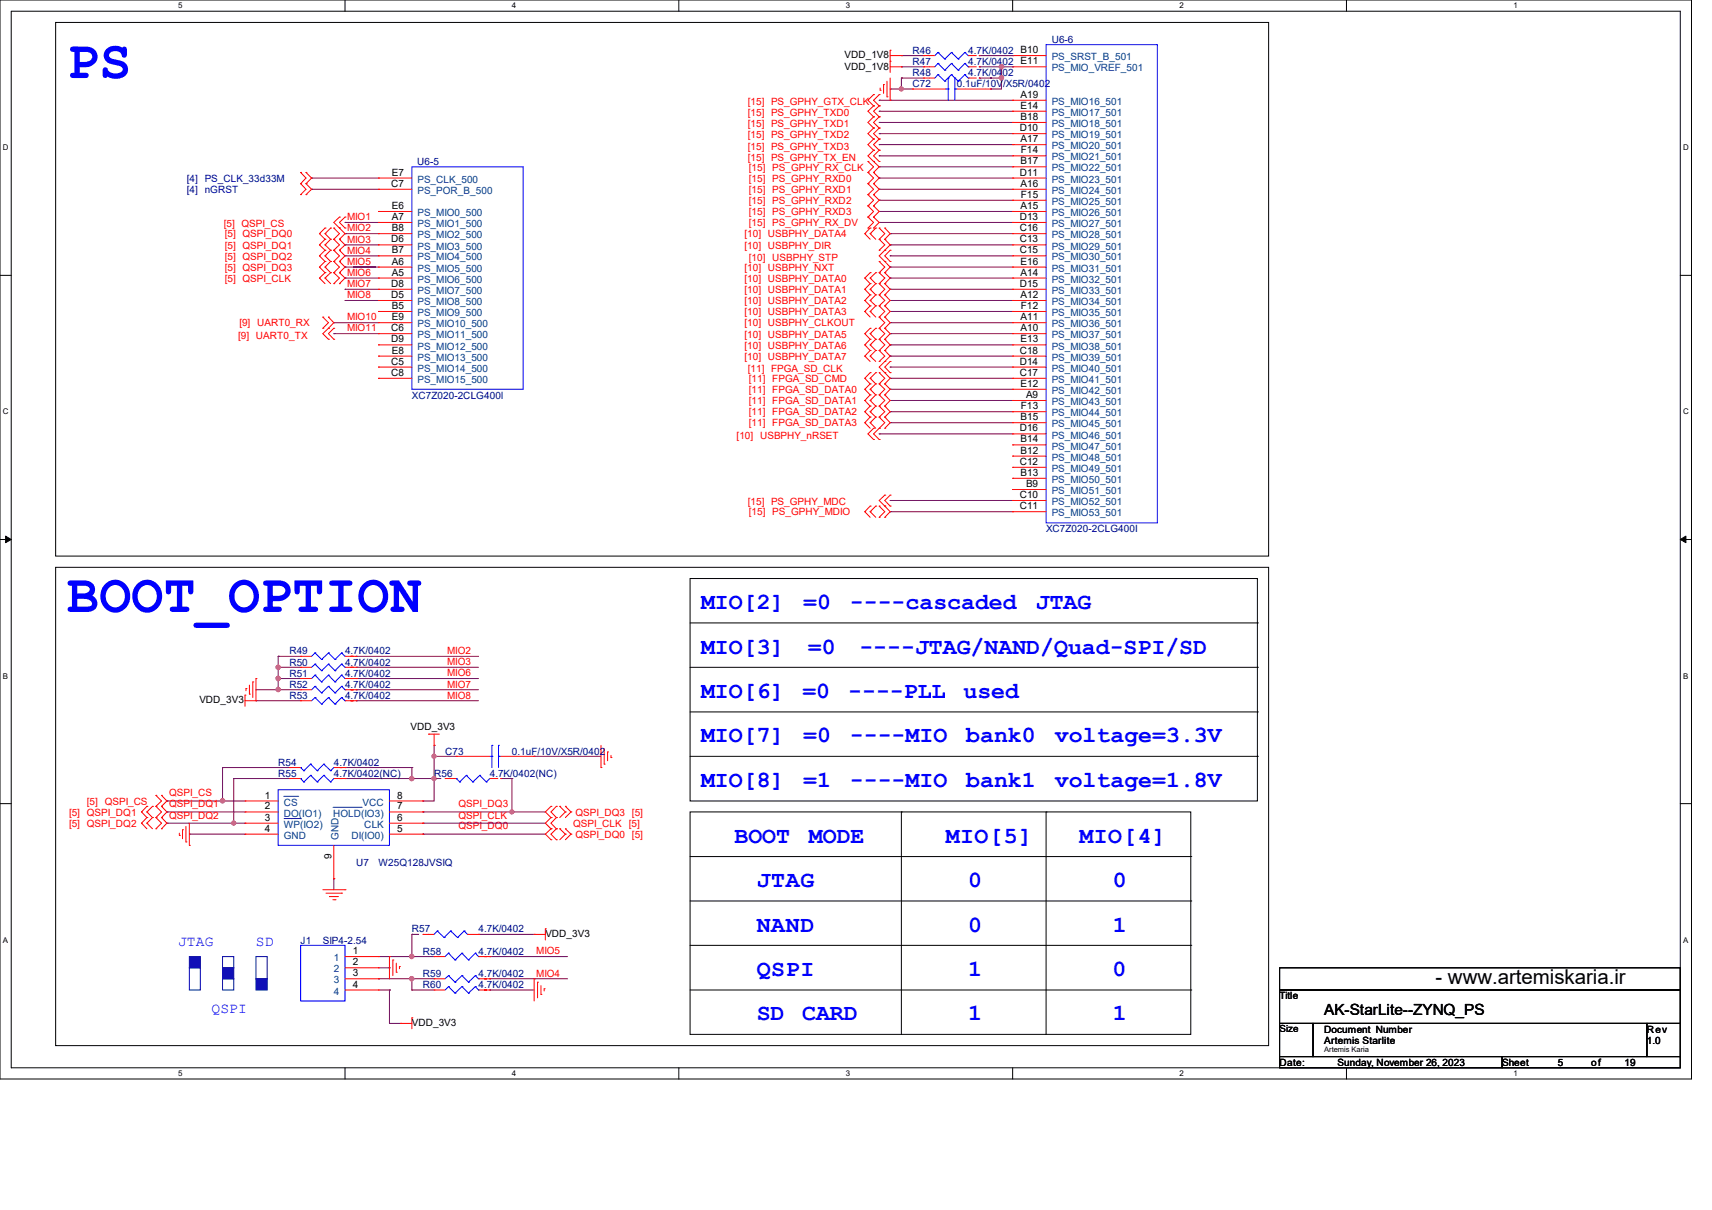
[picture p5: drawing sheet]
<svg xmlns="http://www.w3.org/2000/svg" width="297mm" height="210mm" viewBox="0 0 297 210" stroke-linecap="round" stroke-linejoin="round" font-family="sans-serif">
<path d="M0 0h293.5v187.3h-293.5zM1.9 1.9h289.6v183.4h-289.6z" fill="none" stroke="#000" stroke-width=".17"/>
<g fill="#fff">
<path d="M30.9 .2h.8v1.5h-.8z"/>
<path d="M30.9 185.5h.8v1.6h-.8z"/>
</g>
<path d="M59.9 0v1.9M59.9 185.3v2" fill="none" stroke="#000" stroke-width=".17"/>
<g fill="#fff">
<path d="M88.8 .2h.8v1.5h-.8z"/>
<path d="M88.8 185.5h.8v1.6h-.8z"/>
</g>
<path d="M117.8 0v1.9M117.8 185.3v2" fill="none" stroke="#000" stroke-width=".17"/>
<g fill="#fff">
<path d="M146.7 .2h.8v1.5h-.8z"/>
<path d="M146.7 185.5h.8v1.6h-.8z"/>
</g>
<path d="M175.7 0v1.9M175.7 185.3v2" fill="none" stroke="#000" stroke-width=".17"/>
<g fill="#fff">
<path d="M204.6 .2h.8v1.5h-.8z"/>
<path d="M204.6 185.5h.8v1.6h-.8z"/>
</g>
<path d="M233.6 0v1.9M233.6 185.3v2" fill="none" stroke="#000" stroke-width=".17"/>
<g fill="#fff">
<path d="M262.6 .2h.7v1.5h-.7z"/>
<path d="M262.6 185.5h.7v1.6h-.7z"/>
<path d="M.5 24.8h1v1.6h-1z"/>
<path d="M292 24.8h1v1.6h-1z"/>
<path d="M.5 70.7h1v1.5h-1z"/>
<path d="M292 70.7h1v1.5h-1z"/>
</g>
<path d="M0 47.8h1.9M291.5 47.8h2" fill="none" stroke="#000" stroke-width=".17"/>
<g fill="#fff">
<path d="M.5 116.5h.9v1.6h-.9z"/>
<path d="M292 116.5h.9v1.6h-.9z"/>
</g>
<path d="M0 93.6h1.9M291.5 93.6h2" fill="none" stroke="#000" stroke-width=".17"/>
<path d="M1 93l.9 .6-.9 .6zM291.5 93.6l1-.6v1.2z" fill="#000" stroke="#000" stroke-width=".17"/>
<g fill="#fff">
<path d="M.5 162.4h.9v1.5h-.9z"/>
<path d="M292 162.4h.9v1.5h-.9z"/>
</g>
<g fill="none" stroke="#000" stroke-width=".17">
<path d="M9.7 3.9h210.4v92.6h-210.4zM9.7 98.5h210.4v83h-210.4zM119.7 100.4h98.4v38.6h-98.4zM119.7 108.1h98.4M119.7 115.8h98.4M218.1 108.1h.1M218.1 115.8h.1M0 139.5h1.9M119.7 123.6h98.4M119.7 131.3h98.4M218.1 123.6h.1M218.1 131.3h.1"/>
<path d="M291.5 139.5h2M119.7 140.9h86.9v38.6h-86.9zM119.7 156.4h86.9M119.7 148.7h86.9M156.4 140.9h.1M156.4 140.9v38.6M181.5 140.9h.1M181.5 140.9v38.6M206.6 156.4h.1M206.6 148.7h.1M119.7 171.8h86.9M119.7 164.1h86.9"/>
<path d="M206.6 171.8h.1M206.6 164.1h.1M222 168h69.5v3.8h-69.5zM222 171.8h69.5v5.8h-69.5zM222 177.6h5.8v5.8h-5.8zM227.8 177.6h57.9v5.8h-57.9zM285.7 177.6h5.8v5.8h-5.8zM222 183.4h38.6v1.9h-38.6zM260.6 183.4h30.9v1.9h-30.9z"/>
</g>
<g fill="#0000a0" stroke="#0000a0" stroke-width=".17">
<path d="M32.9 166h1.9v2h-1.9z" fill-rule="evenodd"/>
<path d="M44.4 169.9h2v1.9h-2z" fill-rule="evenodd"/>
<path d="M38.6 168h2v1.9h-2z" fill-rule="evenodd"/>
</g>
<path d="M32.9 168h1.9v3.8h-1.9zM38.6 166h2v2h-2zM38.6 169.9h2v1.9h-2zM44.4 166h2v3.9h-2z" fill="none" stroke="#0000a0" stroke-width=".17"/>
<g fill="none" stroke="#800040" stroke-width=".17">
<path d="M152.5 19.3h.1M152.5 17.4h.1M152.5 19.3h23.2M152.5 17.4h23.2M154.4 15.5h.1M154.4 15.5h3.9M156.4 9.7h.1M156.4 11.6h.1M156.4 15.5h.1M156.4 13.5h.1M156.4 9.7h3.8M156.4 11.6h3.8"/>
<path d="M156.4 13.5h3.8M156.4 13.5v2M169.9 9.7h.1M169.9 11.6h.1M169.9 13.5h.1M169.9 13.5h3.8M169.9 9.7h6M169.9 11.6h6M171.8 15.5h.1M173.7 11.6h.1M173.7 13.5h.1M173.7 11.6v3.9h-1.9"/>
<path d="M54.1 30.9h.1M54.1 32.9h.1M54.1 30.9h11.6M54.1 32.9h11.6M59.9 38.6h.1M59.9 38.6h5.8M152.5 25.1h.1M152.5 23.2h.1M152.5 21.3h.1M152.5 29h.1M152.5 36.7h.1M152.5 30.9h.1"/>
<path d="M152.5 34.8h.1M152.5 27.1h.1M152.5 38.6h.1M152.5 32.9h.1M152.5 25.1h23.2M152.5 23.2h23.2M152.5 21.3h23.2M152.5 29h23.2M152.5 36.7h23.2M152.5 30.9h23.2M152.5 34.8h23.2M152.5 27.1h23.2"/>
<path d="M152.5 38.6h23.2M152.5 32.9h23.2M57.9 56h.1M57.9 57.9h.1M57.9 57.9h7.8M57.9 56h7.8M59.9 46.4h.1M59.9 48.3h.1M59.9 46.4h5.8M59.9 44.4h.1M59.9 40.6h.1M59.9 50.2h.1"/>
<path d="M59.9 42.5h.1M59.9 52.2h.1M59.9 52.2h5.8M59.9 50.2h5.8M59.9 48.3h5.8M59.9 44.4h5.8M59.9 40.6h5.8M59.9 42.5h5.8M154.4 54.1h.1M154.4 52.2h.1M154.4 50.2h.1M154.4 57.9h.1"/>
<path d="M154.4 59.9h.1M154.4 46.4h.1M154.4 48.3h.1M154.4 56h.1M154.4 44.4h.1M154.4 40.6h.1M154.4 42.5h.1M154.4 54.1h21.3M154.4 52.2h21.3M154.4 50.2h21.3M154.4 57.9h21.3M154.4 59.9h21.3"/>
<path d="M154.4 46.4h21.3M154.4 48.3h21.3M154.4 56h21.3M154.4 44.4h21.3M154.4 40.6h21.3M154.4 42.5h21.3M152.5 75.3h.1M152.5 75.3h23.2M154.4 61.8h.1M154.4 63.7h.1M154.4 65.7h.1M154.4 69.5h.1"/>
<path d="M154.4 67.6h.1M154.4 71.5h.1M154.4 73.4h.1M154.4 61.8h21.3M154.4 63.7h21.3M154.4 65.7h21.3M154.4 69.5h21.3M154.4 67.6h21.3M154.4 71.5h21.3M154.4 73.4h21.3M154.4 88.8h.1M154.4 86.9h.1"/>
<path d="M154.4 88.8h21.3M154.4 86.9h21.3M44.4 119.7h.1M44.4 119.7h7.8M48.3 119.7h.1M48.3 113.9h.1M48.3 115.8h.1M48.3 117.8h.1M48.3 117.8h3.9M48.3 115.8h3.9M48.3 113.9h3.9M48.3 113.9v5.8"/>
<path d="M61.8 117.8h.1M61.8 115.8h.1M61.8 119.7h.1M61.8 113.9h.1M61.8 117.8h21.2M61.8 115.8h21.2M61.8 119.7h21.2M61.8 113.9h21.2M29 139h.1M29 139h13.5M38.6 133.2h.1M38.6 139h.1"/>
<path d="M38.6 133.2h11.6M38.6 133.2v5.8M40.6 135.1h.1M40.6 135.1h9.6M40.6 135.1v7.8M44.4 121.6h.1M44.4 121.6h7.8M59.9 135.1h.1M59.9 133.2h.1M59.9 133.2h11.6M59.9 135.1h16.7M61.8 121.6h.1"/>
<path d="M61.8 121.6h21.2M71.5 133.2h.1M71.5 135.1h.1M71.5 133.2v1.9M73.4 139h.1M75.3 129.4h.1M75.3 131.3h.1M75.3 135.1h.1M75.3 129.4v9.6h-1.9M75.3 131.3h3.9M86.9 135.1h.1M86.9 135.1h1.9"/>
<path d="M88.8 135.1h.1M88.8 135.1v5.8M92.7 131.3h.1M92.7 131.3h11.6M29 140.9h.1M29 142.9h.1M29 140.9h13.5M29 142.9h13.5M32.9 144.8h.1M32.9 144.8h9.6M40.6 142.9h.1M57.9 152.5h.1"/>
<path d="M57.9 152.5v1.9M73.4 140.9h.1M73.4 144.8h.1M73.4 142.9h.1M73.4 140.9h21.2M73.4 144.8h21.2M73.4 142.9h21.2M88.8 140.9h.1M65.7 166h.1M65.7 169.9h.1M65.7 171.8h1.9M65.7 168h1.9"/>
<path d="M65.7 169.9h9.6M65.7 166h9.6M67.6 171.8h.1M67.6 168h.1M67.6 171.8v5.8h1.9M69.5 177.6h.1M71.5 166h.1M71.5 162.2h.1M71.5 171.8h.1M71.5 169.9h.1M71.5 162.2v3.8M71.5 169.9v1.9"/>
<path d="M71.5 171.8h3.8M71.5 162.2h1.2M83 162.2h.1M83 162.2h9.7M85 169.9h.1M85 166h.1M85 171.8h.1M85 171.8h7.7M85 169.9h13.5M85 166h13.5"/>
</g>
<g fill="#f0f" stroke="#f0f" stroke-width=".17">
<circle cx="173.7" cy="11.6" r=".38"/>
<circle cx="173.7" cy="13.5" r=".38"/>
<circle cx="156.4" cy="15.4" r=".36"/>
<circle cx="48.3" cy="115.8" r=".38"/>
<circle cx="48.3" cy="119.7" r=".38"/>
<circle cx="48.3" cy="117.8" r=".38"/>
<circle cx="88.8" cy="140.9" r=".36"/>
<circle cx="38.6" cy="139" r=".38"/>
<circle cx="75.3" cy="131.3" r=".36"/>
<circle cx="40.5" cy="142.9" r=".36"/>
<circle cx="75.3" cy="135.1" r=".36"/>
<circle cx="71.4" cy="135.1" r=".38"/>
<circle cx="71.4" cy="166" r=".38"/>
<circle cx="71.4" cy="169.9" r=".38"/>
</g>
<g fill="none" stroke="#f00" stroke-width=".17">
<path d="M151.6 16.4h.1M151.6 18.4h.1M151.6 16.4l-1 1 1 1M151.6 18.4l-1 .9 1 1M152.5 16.4h.1M152.5 18.4h.1M152.5 16.4l-.9 1 .9 1M152.5 18.4l-.9 .9 .9 1M152.7 15.7h.1M152.7 15.3v.4M153.3 14.7h.1M153.3 14.7v1.5"/>
<path d="M153.9 16.8h.1M153.9 14.1v2.7M154.4 8.7h.1M154.4 10.6h.1M154.4 17.4h.1M154.4 9.7h2M154.4 8.7v3.9M154.4 13.5v3.9M154.4 11.6h2M156.4 9.7h.1M156.4 11.6h.1M158.3 15.5h.1"/>
<path d="M158.3 15.5h5.8M160.2 13.5h2M160.2 13.5h.1M160.2 9.7h2M160.2 9.7h.1M160.2 11.6h2M160.2 11.6h.1M166 15.5h5.9M168 13.5h1.4M168 9.7h1.4M168 11.6h1.4M169.9 13.5h.1"/>
<path d="M169.9 9.7h.1M169.9 11.6h.1M171.8 15.5h.1M175.7 11.6h.1M175.7 19.3h.1M175.7 9.7h.1M175.7 17.4h.1M175.7 9.7h5.8M175.7 11.6h5.8M175.7 19.3h5.8M175.7 17.4h5.8M52.2 33.8h.1"/>
<path d="M52.2 31.9h.1M52.2 29.9h.1M52.2 31.9l.9 1-.9 .9M52.2 29.9l.9 1-.9 1M53.1 31.9h.1M53.1 33.8h.1M53.1 29.9h.1M53.1 31.9l1 1-1 .9M53.1 29.9l1 1-1 1M56.4 39.6h.1M56.4 39.6l-1 1M57.4 39.6h.1"/>
<path d="M57.4 39.6l-1 1M57.9 39.6h.1M57.9 39.6l1 1-1 .9M58.9 37.7h.1M58.9 39.6h.1M58.9 37.7l-1 .9 2 2-1 .9M59.9 37.7h.1M59.9 39.6h.1M59.9 37.7l-1 .9 1 1M65.7 30.9h.1M65.7 32.9h.1M65.7 38.6h.1"/>
<path d="M65.7 36.7h.1M65.7 30.9h5.8M65.7 32.9h5.8M65.7 38.6h5.8M65.7 36.7h5.8M150.6 31.9h.1M150.6 29.9h.1M150.6 28h.1M150.6 39.6h.1M150.6 37.7h.1M150.6 35.7h.1M150.6 33.8h.1"/>
<path d="M150.6 29.9l1 1-1 1M150.6 28l1 1-1 .9M150.6 37.7l1 .9-1 1M150.6 35.7l1 1-1 1M150.6 33.8l1 1-1 .9M150.6 31.9l1 1-1 .9M151 39.6h.1M151 39.6l-1 1M151.6 20.3h.1M151.6 22.2h.1M151.6 24.1h.1M151.6 26.1h.1"/>
<path d="M151.6 29.9h.1M151.6 31.9h.1M151.6 28h.1M151.6 37.7h.1M151.6 39.6h.1M151.6 35.7h.1M151.6 33.8h.1M151.6 20.3l-1 1 1 .9M151.6 24.1l-1 1 1 1M151.6 29.9l.9 1-.9 1M151.6 22.2l-1 1 1 .9M151.6 26.1l-1 1 1 .9"/>
<path d="M151.6 28l.9 1-.9 .9M151.6 37.7l.9 .9-.9 1M151.6 35.7l.9 1-.9 1M151.6 33.8l.9 1-.9 .9M151.6 31.9l.9 1-.9 .9M151.9 39.6h.1M151.9 39.6l-.9 1M152.5 20.3h.1M152.5 22.2h.1M152.5 24.1h.1M152.5 26.1h.1M152.5 28h.1"/>
<path d="M152.5 39.6h.1M152.5 20.3l-.9 1 .9 .9M152.5 24.1l-.9 1 .9 1M152.5 22.2l-.9 1 .9 .9M152.5 26.1l-.9 1 .9 .9M152.5 39.6l1 1-1 .9M153.5 39.6h.1M153.5 39.6l.9 1-.9 .9M175.7 23.2h.1M175.7 27.1h.1M175.7 30.9h.1M175.7 34.8h.1"/>
<path d="M175.7 38.6h.1M175.7 21.3h.1M175.7 25.1h.1M175.7 29h.1M175.7 32.9h.1M175.7 36.7h.1M175.7 30.9h5.8M175.7 32.9h5.8M175.7 38.6h5.8M175.7 36.7h5.8M175.7 23.2h5.8M175.7 27.1h5.8"/>
<path d="M175.7 34.8h5.8M175.7 21.3h5.8M175.7 25.1h5.8M175.7 29h5.8M55.4 46.4h.1M55.4 44.4h.1M55.4 48.3h.1M55.4 40.6h.1M55.4 42.5h.1M55.4 46.4l1 .9M55.4 44.4l1 1M55.4 48.3l1 .9"/>
<path d="M55.4 40.6l1 .9M55.4 42.5l1 .9M56 57h.1M56 55h.1M56 55l1 1-1 1M56.4 46.4h.1M56.4 45.4h.1M56.4 44.4h.1M56.4 43.4h.1M56.4 48.3h.1M56.4 47.3h.1M56.4 40.6h.1"/>
<path d="M56.4 42.5h.1M56.4 41.5h.1M56.4 46.4l1 .9M56.4 45.4l-1 1M56.4 44.4l1 1M56.4 43.4l-1 1M56.4 48.3l1 .9M56.4 47.3l-1 1M56.4 40.6l1 .9M56.4 42.5l1 .9M56.4 41.5l-1 1M57 55h.1"/>
<path d="M57 57h.1M57 58.9h.1M57 55l.9 1-.9 1M57 57l-1 .9 1 1M57.4 45.4h.1M57.4 43.4h.1M57.4 47.3h.1M57.4 41.5h.1M57.4 45.4l-1 1M57.4 43.4l-1 1M57.4 47.3l-1 1M57.4 41.5l-1 1"/>
<path d="M57.9 47.3h.1M57.9 45.4h.1M57.9 43.4h.1M57.9 49.2h.1M57.9 41.5h.1M57.9 57h.1M57.9 58.9h.1M57.9 45.4l1 1-1 .9M57.9 43.4l1 1-1 1M57.9 47.3l1 1-1 .9M57.9 41.5l1 1-1 .9M57.9 57l-.9 .9 .9 1"/>
<path d="M58.9 45.4h.1M58.9 47.3h.1M58.9 43.4h.1M58.9 49.2h.1M58.9 41.5h.1M58.9 45.4l1 1-1 .9M58.9 43.4l1 1-1 1M58.9 47.3l1 1-1 .9M58.9 41.5l1 1-1 .9M65.7 59.9h.1M65.7 57.9h.1M65.7 56h.1"/>
<path d="M65.7 54.1h.1M65.7 52.2h.1M65.7 50.2h.1M65.7 48.3h.1M65.7 46.4h.1M65.7 44.4h.1M65.7 42.5h.1M65.7 40.6h.1M65.7 59.9h5.8M65.7 57.9h5.8M65.7 56h5.8M65.7 54.1h5.8"/>
<path d="M65.7 52.2h5.8M65.7 50.2h5.8M65.7 48.3h5.8M65.7 46.4h5.8M65.7 44.4h5.8M65.7 42.5h5.8M65.7 40.6h5.8M150 48.3h.1M150 50.2h.1M150 52.2h.1M150 54.1h.1M150 40.6h.1"/>
<path d="M150 57.9h.1M150 59.9h.1M150 48.3l1 .9M150 50.2l1 1M150 52.2l1 .9M150 54.1l1 .9M150 40.6l1 .9M150 57.9l1 1M150 59.9l1 .9M151 48.3h.1M151 47.3h.1M151 50.2h.1"/>
<path d="M151 49.2h.1M151 52.2h.1M151 51.2h.1M151 54.1h.1M151 53.1h.1M151 40.6h.1M151 57.9h.1M151 57h.1M151 59.9h.1M151 58.9h.1M151 48.3l.9 .9M151 47.3l-1 1"/>
<path d="M151 50.2l.9 1M151 49.2l-1 1M151 52.2l.9 .9M151 51.2l-1 1M151 54.1l.9 .9M151 53.1l-1 1M151 40.6l.9 .9M151 57.9l.9 1M151 57l-1 .9M151 59.9l.9 .9M151 58.9l-1 1M151.9 47.3h.1"/>
<path d="M151.9 49.2h.1M151.9 51.2h.1M151.9 53.1h.1M151.9 57h.1M151.9 58.9h.1M151.9 47.3l-.9 1M151.9 49.2l-.9 1M151.9 51.2l-.9 1M151.9 53.1l-.9 1M151.9 57l-.9 .9M151.9 58.9l-.9 1M152.5 49.2h.1"/>
<path d="M152.5 47.3h.1M152.5 51.2h.1M152.5 53.1h.1M152.5 55h.1M152.5 41.5h.1M152.5 58.9h.1M152.5 57h.1M152.5 45.4h.1M152.5 43.4h.1M152.5 47.3l1 1-1 .9M152.5 49.2l1 1-1 1M152.5 51.2l1 1-1 .9"/>
<path d="M152.5 53.1l1 1-1 .9M152.5 57l1 .9-1 1M152.5 58.9l1 1-1 .9M152.5 45.4l1 1-1 .9M152.5 41.5l1 1-1 .9M152.5 55l1 1-1 1M153.5 47.3h.1M153.5 49.2h.1M153.5 51.2h.1M153.5 53.1h.1M153.5 55h.1M153.5 41.5h.1"/>
<path d="M153.5 57h.1M153.5 58.9h.1M153.5 43.4h.1M153.5 45.4h.1M153.5 47.3l.9 1-.9 .9M153.5 49.2l.9 1-.9 1M153.5 51.2l.9 1-.9 .9M153.5 53.1l.9 1-.9 .9M153.5 57l.9 .9-.9 1M153.5 58.9l.9 1-.9 .9M153.5 41.5l.9 1-1.9 1.9 1 1M153.5 45.4l.9 1-.9 .9"/>
<path d="M153.5 55l.9 1-.9 1M154.4 43.4h.1M154.4 45.4h.1M154.4 43.4l-.9 1 .9 1M175.7 42.5h.1M175.7 46.4h.1M175.7 50.2h.1M175.7 54.1h.1M175.7 59.9h.1M175.7 40.6h.1M175.7 44.4h.1M175.7 48.3h.1"/>
<path d="M175.7 52.2h.1M175.7 56h.1M175.7 57.9h.1M175.7 59.9h5.8M175.7 57.9h5.8M175.7 56h5.8M175.7 54.1h5.8M175.7 52.2h5.8M175.7 50.2h5.8M175.7 48.3h5.8M175.7 46.4h5.8M175.7 44.4h5.8"/>
<path d="M175.7 42.5h5.8M175.7 40.6h5.8M65.7 65.7h.1M65.7 63.7h.1M65.7 61.8h.1M65.7 65.7h5.8M65.7 63.7h5.8M65.7 61.8h5.8M150 69.5h.1M150 73.4h.1M150 67.6h.1M150 65.7h.1"/>
<path d="M150 71.5h.1M150 61.8h.1M150 69.5l1 1M150 73.4l1 .9M150 67.6l1 .9M150 65.7l1 .9M150 71.5l1 .9M150 61.8l1 .9M151 69.5h.1M151 68.5h.1M151 73.4h.1M151 72.4h.1"/>
<path d="M151 67.6h.1M151 66.6h.1M151 65.7h.1M151 64.7h.1M151 71.5h.1M151 70.5h.1M151 61.8h.1M151 60.8h.1M151 69.5l.9 1M151 68.5l-1 1M151 73.4l.9 .9M151 72.4l-1 1"/>
<path d="M151 67.6l.9 .9M151 66.6l-1 1M151 65.7l.9 .9M151 64.7l-1 1M151 71.5l.9 .9M151 70.5l-1 1M151 61.8l.9 .9M151 60.8l-1 1M151.6 74.3h.1M151.6 76.3h.1M151.6 74.3l-1 1 1 1M151.9 68.5h.1"/>
<path d="M151.9 72.4h.1M151.9 66.6h.1M151.9 64.7h.1M151.9 70.5h.1M151.9 60.8h.1M151.9 68.5l-.9 1M151.9 72.4l-.9 1M151.9 66.6l-.9 1M151.9 64.7l-.9 1M151.9 70.5l-.9 1M151.9 60.8l-.9 1M152.5 70.5h.1"/>
<path d="M152.5 68.5h.1M152.5 74.3h.1M152.5 72.4h.1M152.5 66.6h.1M152.5 64.7h.1M152.5 60.8h.1M152.5 62.7h.1M152.5 76.3h.1M152.5 68.5l1 1-1 1M152.5 72.4l1 1-1.9 1.9 .9 1M152.5 66.6l1 1-1 .9M152.5 64.7l1 1-1 .9"/>
<path d="M152.5 70.5l1 1-1 .9M152.5 60.8l1 1-1 .9M153.5 68.5h.1M153.5 70.5h.1M153.5 72.4h.1M153.5 74.3h.1M153.5 66.6h.1M153.5 64.7h.1M153.5 62.7h.1M153.5 60.8h.1M153.5 68.5l.9 1-.9 1M153.5 72.4l.9 1-.9 .9"/>
<path d="M153.5 66.6l.9 1-.9 .9M153.5 64.7l.9 1-.9 .9M153.5 70.5l.9 1-.9 .9M153.5 60.8l.9 1-1.9 1.9 1 1M154.4 62.7h.1M154.4 64.7h.1M154.4 62.7l-.9 1 .9 1M175.7 63.7h.1M175.7 67.6h.1M175.7 71.5h.1M175.7 75.3h.1M175.7 79.2h.1"/>
<path d="M175.7 61.8h.1M175.7 65.7h.1M175.7 69.5h.1M175.7 73.4h.1M175.7 77.2h.1M175.7 65.7h5.8M175.7 63.7h5.8M175.7 61.8h5.8M175.7 67.6h5.8M175.7 71.5h5.8M175.7 75.3h5.8M175.7 79.2h5.8"/>
<path d="M175.7 69.5h5.8M175.7 73.4h5.8M175.7 77.2h5.8M150 88.8h.1M150 88.8l1 1M151 88.8h.1M151 87.8h.1M151 88.8l.9 1M151 87.8l-1 1M151.9 87.8h.1M151.9 87.8l-.9 1M152.5 89.8h.1"/>
<path d="M152.5 87.8h.1M152.5 87.8l1 1-1 1M153.5 87.8h.1M153.5 89.8h.1M153.5 85.9h.1M153.5 87.8l.9 1-.9 1M153.5 85.9l-1 1 1 .9M154.4 85.9h.1M154.4 87.8h.1M154.4 85.9l-.9 1 .9 .9M175.7 83h.1M175.7 86.9h.1"/>
<path d="M175.7 81.1h.1M175.7 85h.1M175.7 88.8h.1M175.7 83h5.8M175.7 86.9h5.8M175.7 81.1h5.8M175.7 85h5.8M175.7 88.8h5.8M42.7 119.5h.1M42.7 119.5v.4M43.3 118.9v1.6M43.9 118.4h.1"/>
<path d="M43.9 118.4v2.7M44.4 117.8h.1M44.4 117.8v3.8M52.2 117.8h1.9M52.2 117.8h.1M52.2 119.7h1.9M52.2 119.7h.1M52.2 115.8h1.9M52.2 115.8h.1M52.2 113.9h1.9M52.2 113.9h.1M59.9 117.8h1.9"/>
<path d="M59.9 119.7h1.9M59.9 115.8h1.9M59.9 113.9h1.9M61.8 117.8h.1M61.8 119.7h.1M61.8 115.8h.1M61.8 113.9h.1M25.5 140h.1M25.5 140l-.9 .9M26.5 140h.1M26.5 140l-1 .9M27.1 140h.1"/>
<path d="M27.1 138h.1M27.1 140l.9 .9-.9 1M27.1 138l.9 1-.9 1M28 140h.1M28 138h.1M28 140l1 .9-1 1M28 138l1 1-1 1M42.5 120.6h.1M42.5 139h.1M42.5 121.6h1.9M42.5 120.6v2M42.5 139h5.8"/>
<path d="M43.3 120.5h.1M44.4 121.6h.1M50.2 133.2h2M50.2 133.2h.1M50.2 135.1h2M50.2 135.1h.1M52.2 121.6h1.9M52.2 121.6h.1M57.9 133.2h2M57.9 135.1h2M59.9 133.2h.1M59.9 121.6h1.9"/>
<path d="M59.9 135.1h.1M61.8 121.6h.1M67.6 139h5.8M73.4 139h.1M74.3 127.4h.1M74.3 127.4h2M75.3 129.4h.1M75.3 127.4v2M77.2 135.1h2M77.2 135.1h.1M79.2 131.3h.1M79.2 131.3h5.8"/>
<path d="M85 135.1h1.4M86.9 135.1h.1M86.9 131.3h5.8M92.7 131.3h.1M95.6 140h.1M95.6 140l-1 .9 1 1M96.5 140h.1M96.5 140l-.9 .9 .9 1M97.1 140h.1M97.1 140l1 .9M98.1 140h.1M98.1 140l1 .9"/>
<path d="M104.3 133.2h.1M104.3 129.4v3.8M104.8 132.6h.1M104.8 129.9v2.7M105.4 130.5h.1M105.4 130.5v1.5M106 131.5h.1M106 131.1v.4M24.6 142.9h.1M24.6 140.9h.1M24.6 142.9l.9 .9M24.6 140.9l.9 1"/>
<path d="M25.5 142.9h.1M25.5 141.9h.1M25.5 140.9h.1M25.5 142.9l1 .9M25.5 141.9l-.9 1M25.5 140.9l1 1M26.5 141.9h.1M26.5 141.9l-1 1M27.1 143.8h.1M27.1 141.9h.1M27.1 141.9l.9 1-.9 .9M28 141.9h.1"/>
<path d="M28 143.8h.1M28 141.9l1 1-1 .9M31.1 145h.1M31.1 144.6v.4M31.7 144h.1M31.7 144v1.6M32.3 146.1h.1M32.3 143.4v2.7M32.9 146.7h.1M32.9 142.9v3.8M42.5 140.9h.1M42.5 142.9h.1"/>
<path d="M42.5 144.8h.1M42.5 140.9h5.8M42.5 142.9h5.8M42.5 144.8h5.8M56 154.4h3.9M56.6 155h2.7M57.1 155.6h.1M57.1 155.6h1.6M57.7 156.2h.4M57.9 152.5h.1M57.9 146.7v5.8M58.1 156.2h.1"/>
<path d="M59.3 155h.1M59.9 154.4h.1M67.6 140.9h5.8M67.6 142.9h5.8M67.6 144.8h5.8M73.4 144.8h.1M73.4 142.9h.1M73.4 140.9h.1M95.6 141.9h.1M95.6 143.8h.1M95.6 145.8h.1M95.6 143.8l-1 1 1 1"/>
<path d="M95.6 141.9l-1 1 1 .9M96.5 141.9h.1M96.5 145.8h.1M96.5 143.8h.1M96.5 143.8l-.9 1 .9 1M96.5 141.9l-.9 1 .9 .9M97.1 143.8h.1M97.1 143.8l1 1M98.1 140.9h.1M98.1 144.8h.1M98.1 143.8h.1M98.1 140.9l-1 1"/>
<path d="M98.1 144.8l-1 1M98.1 143.8l1 1M99.1 140.9h.1M99.1 144.8h.1M99.1 140.9l-1 1M99.1 144.8l-1 1M59.9 166h5.8M59.9 168h5.8M59.9 169.9h5.8M59.9 171.8h5.8M65.7 166h.1M65.7 168h.1"/>
<path d="M65.7 169.9h.1M65.7 171.8h.1M67.6 166h.1M67.6 166v3.9M68.2 166.6h.1M68.2 166.6v2.7M68.7 168.7h.1M68.7 167.2v1.5M69.3 167.8h.1M69.3 167.8v.3M69.5 177.6h.1M69.5 177.6h2"/>
<path d="M71.5 176.7h.1M71.5 176.7v1.9M73.4 162.2h1.9M73.4 162.2h.1M75.3 166h1.9M75.3 166h.1M75.3 169.9h1.9M75.3 169.9h.1M75.3 171.8h1.9M75.3 171.8h.1M81.1 162.2h1.9M83 166h2"/>
<path d="M83 169.9h2M83 162.2h.1M83 171.8h2M85 166h.1M85 169.9h.1M85 171.8h.1M92.7 169.9h.1M92.7 162.2h.1M92.7 169.9v3.8M92.7 162.2h1.9M93.3 170.5h.1M93.3 170.5v2.7"/>
<path d="M93.9 172.6h.1M93.9 171.1v1.5M94.4 171.6h.1M94.4 171.6v.4M94.6 161.2h.1M94.6 161.2v2"/>
</g>
<g fill="none" stroke="#00f" stroke-width=".17">
<path d="M162.7 13h.1M162.7 9.1h.1M162.7 11h.1M162.7 13l-.5 .5M162.7 13l1.2 1.1M162.7 9.1l-.5 .6M162.7 9.1l1.2 1.1M162.7 11l-.5 .6M162.7 11l1.2 1.2M163.9 14.1h.1M163.9 10.2h.1M163.9 12.2h.1"/>
<path d="M164.1 15.5h.4M164.5 13.5h.1M164.5 15.5h.1M164.5 13.5v3.9M165.1 13h.1M165.1 9.1h.1M165.1 11h.1M165.1 13l-1.2 1.1M165.1 13l1.1 1.1M165.1 9.1l-1.2 1.1M165.1 9.1l1.1 1.1M165.1 11l-1.2 1.2"/>
<path d="M165.1 11l1.1 1.2M165.7 13.5h.1M165.7 15.5h.1M165.7 13.5v3.9M165.7 15.5h.3M166.2 14.1h.1M166.2 10.2h.1M166.2 12.2h.1M167.4 13h.1M167.4 9.1h.1M167.4 11h.1M167.4 13l-1.2 1.1"/>
<path d="M167.4 13l.6 .5M167.4 9.1l-1.2 1.1M167.4 9.1l.6 .6M167.4 11l-1.2 1.2M167.4 11l.6 .6M168 13.5h.1M168 9.7h.1M168 11.6h.1M181.5 7.7h19.3v83.1h-19.3zM71.5 29h19.3v38.6h-19.3zM54.7 117.2h.1M54.7 119.1h.1"/>
<path d="M54.7 115.3h.1M54.7 113.3h.1M54.7 117.2l-.6 .6M54.7 117.2l1.1 1.2M54.7 119.1l-.6 .6M54.7 119.1l1.1 1.2M54.7 115.3l-.6 .5M54.7 115.3l1.1 1.1M54.7 113.3l-.6 .6M54.7 113.3l1.1 1.2M55.8 118.4h.1M55.8 116.4h.1"/>
<path d="M55.8 114.5h.1M57 117.2h.1M57 119.1h.1M57 115.3h.1M57 113.3h.1M57 117.2l-1.2 1.2M57 117.2l1.1 1.2M57 119.1l-1.2 1.2M57 119.1l1.1 1.2M57 115.3l-1.2 1.1M57 115.3l1.1 1.1M57 113.3l-1.2 1.2"/>
<path d="M57 113.3l1.1 1.2M58.1 118.4h.1M58.1 116.4h.1M58.1 114.5h.1M59.3 117.2h.1M59.3 119.1h.1M59.3 115.3h.1M59.3 113.3h.1M59.3 117.2l-1.2 1.2M59.3 117.2l.6 .6M59.3 119.1l-1.2 1.2M59.3 119.1l.6 .6"/>
<path d="M59.3 115.3l-1.2 1.1M59.3 115.3l.6 .5M59.3 113.3l-1.2 1.2M59.3 113.3l.6 .6M59.9 117.8h.1M59.9 119.7h.1M59.9 115.8h.1M59.9 113.9h.1M48.3 137.1h19.3v9.6h-19.3zM52.2 133.2h.1M52.2 135.1h.1M52.2 133.2l.5 .6"/>
<path d="M52.2 135.1l.5 .6M52.7 133.8h.1M52.7 135.7h.1M53.9 132.6h.1M53.9 134.6h.1M53.9 132.6l1.1 1.2M53.9 132.6l-1.2 1.2M53.9 134.6l1.1 1.1M53.9 134.6l-1.2 1.1M54.7 121.1h.1M54.7 121.1l-.6 .5M54.7 121.1l1.1 1.1"/>
<path d="M55 133.8h.1M55 135.7h.1M55.8 122.2h.1M55.8 120.3h.1M56.2 132.6h.1M56.2 134.6h.1M56.2 132.6l1.2 1.2M56.2 132.6l-1.2 1.2M56.2 134.6l1.2 1.1M56.2 134.6l-1.2 1.1M57 121.1h.1M57 121.1l-1.2 1.1"/>
<path d="M57 121.1l1.1 1.1M57.4 133.8h.1M57.4 135.7h.1M57.9 133.2l-.5 .6M57.9 135.1l-.5 .6M58.1 122.2h.1M58.1 120.3h.1M59.3 121.1h.1M59.3 121.1l-1.2 1.1M59.3 121.1l.6 .5M59.9 121.6h.1M79.2 135.1h.1"/>
<path d="M79.2 135.1l.6 .6M79.8 135.7h.1M80.9 134.6h.1M80.9 134.6l1.1 1.1M80.9 134.6l-1.1 1.1M82 135.7h.1M83.2 134.6h.1M83.2 134.6l1.2 1.1M83.2 134.6l-1.2 1.1M84.4 135.7h.1M85 131.3h.3M85 135.1l-.6 .6"/>
<path d="M85.3 129.4h.1M85.3 131.3h.1M85.3 129.4v3.8M86.5 129.4h.1M86.5 131.3h.1M86.5 129.4v3.8M86.5 131.3h.4M52.2 164.1h7.7v9.6h-7.7zM75.9 161.6h.1M75.9 161.6l-.6 .6M75.9 161.6l1.1 1.1M77 162.7h.1"/>
<path d="M77.8 165.4h.1M77.8 169.3h.1M77.8 171.2h.1M77.8 165.4l-.6 .6M77.8 165.4l1.2 1.2M77.8 169.3l-.6 .6M77.8 169.3l1.2 1.2M77.8 171.2l-.6 .6M77.8 171.2l1.2 1.2M78.2 161.6h.1M78.2 161.6l-1.2 1.1M78.2 161.6l1.2 1.1"/>
<path d="M79 166.6h.1M79 170.5h.1M79 172.4h.1M79.4 162.7h.1M80.1 165.4h.1M80.1 169.3h.1M80.1 171.2h.1M80.1 165.4l-1.1 1.2M80.1 165.4l1.2 1.2M80.1 169.3l-1.1 1.2M80.1 169.3l1.2 1.2M80.1 171.2l-1.1 1.2"/>
<path d="M80.1 171.2l1.2 1.2M80.5 161.6h.1M80.5 161.6l-1.1 1.1M80.5 161.6l.6 .6M81.1 162.2h.1M81.3 166.6h.1M81.3 170.5h.1M81.3 172.4h.1M82.5 165.4h.1M82.5 169.3h.1M82.5 171.2h.1M82.5 165.4l-1.2 1.2"/>
<path d="M82.5 165.4l.5 .6M82.5 169.3l-1.2 1.2M82.5 169.3l.5 .6M82.5 171.2l-1.2 1.2M82.5 171.2l.5 .6M83 166h.1M83 169.9h.1M83 171.8h.1"/>
</g>
<path d="M49.2 138.2h2.4M51.6 138.2h.1M49.2 142.1h2.9M52.1 142.1h.1M57.8 140.1h4.9M62.7 140.1h.1" fill="none" stroke="#004080" stroke-width=".17"/>
<g font-size="9.2" fill="#00f">
<text x="11.6" y="13.5">PS</text>
<text x="11.6" y="106.2">BOOT_OPTION</text>
</g>
<g font-size="4" fill="#00f">
<text x="121.6" y="105.7">MIO[2]</text>
<text x="139.4" y="105.7">=0</text>
<text x="147.4" y="105.7">----cascaded</text>
<text x="179.7" y="105.7">JTAG</text>
<text x="121.6" y="113.5">MIO[3]</text>
<text x="140.2" y="113.5">=0</text>
<text x="149.1" y="113.5">----JTAG/NAND/Quad-SPI/SD</text>
<text x="121.6" y="121.2">MIO[6]</text>
<text x="139.2" y="121.2">=0</text>
<text x="147.2" y="121.2">----PLL</text>
<text x="167.2" y="121.2">used</text>
<text x="121.6" y="128.9">MIO[7]</text>
<text x="139.4" y="128.9">=0</text>
<text x="147.4" y="128.9">----MIO</text>
<text x="167.6" y="128.9">bank0</text>
<text x="183" y="128.9">voltage=3.3V</text>
<text x="121.6" y="136.6">MIO[8]</text>
<text x="139.4" y="136.6">=1</text>
<text x="147.4" y="136.6">----MIO</text>
<text x="167.6" y="136.6">bank1</text>
<text x="183" y="136.6">voltage=1.8V</text>
<text x="127.4" y="146.3">BOOT</text>
<text x="140.3" y="146.3">MODE</text>
<text x="164.1" y="146.3">MIO[5]</text>
<text x="187.3" y="146.3">MIO[4]</text>
<text x="131.3" y="154">JTAG</text>
<text x="168" y="154">0</text>
<text x="193" y="154">0</text>
<text x="131.3" y="161.7">NAND</text>
<text x="168" y="161.7">0</text>
<text x="193" y="161.7">1</text>
<text x="131.3" y="169.4">QSPI</text>
<text x="168" y="169.4">1</text>
<text x="193" y="169.4">0</text>
<text x="131.3" y="177.1">SD</text>
<text x="139.2" y="177.1">CARD</text>
<text x="168" y="177.1">1</text>
<text x="193" y="177.1">1</text>
</g>
<text font-size="3.6" x="249" y="170.8">- www.artemiskaria.ir</text>
<text font-size="2.7" x="229.7" y="176.1">AK-StarLite--ZYNQ_PS</text>
<g font-size="2.5" fill="#00f">
<text x="30.9" y="164.3">JTAG</text>
<text x="44.4" y="164.3">SD</text>
<text x="36.7" y="175.8">QSPI</text>
</g>
<g font-size="1.7">
<text x="146.5" y="10.1">VDD_1V8</text>
<text x="146.5" y="12.1">VDD_1V8</text>
<text x="177" y="17">A19</text>
<text x="176.9" y="22.8">D10</text>
<text x="177" y="18.9">E14</text>
<text x="177" y="20.8">B18</text>
<text x="177" y="24.7">A17</text>
<text x="177" y="28.5">B17</text>
<text x="177.1" y="26.6">F14</text>
<text x="67.9" y="32.4">C7</text>
<text x="68" y="30.5">E7</text>
<text x="176.9" y="30.5">D11</text>
<text x="177" y="32.4">A16</text>
<text x="177.1" y="34.3">F15</text>
<text x="68" y="40.1">B8</text>
<text x="68" y="38.2">A7</text>
<text x="68" y="36.3">E6</text>
<text x="176.9" y="38.2">D13</text>
<text x="176.9" y="40.1">C16</text>
<text x="177" y="36.3">A15</text>
<text x="67.9" y="42.1">D6</text>
<text x="68" y="47.8">A5</text>
<text x="68" y="45.9">A6</text>
<text x="68" y="44">B7</text>
<text x="176.9" y="42.1">C13</text>
<text x="176.9" y="44">C15</text>
<text x="177" y="45.9">E16</text>
<text x="177" y="47.8">A14</text>
<text x="67.9" y="51.7">D5</text>
<text x="67.9" y="49.8">D8</text>
<text x="68" y="53.6">B5</text>
<text x="176.9" y="49.8">D15</text>
<text x="177" y="51.7">A12</text>
<text x="177.1" y="53.6">F12</text>
<text x="67.9" y="59.4">D9</text>
<text x="67.9" y="57.5">C6</text>
<text x="68" y="55.6">E9</text>
<text x="177" y="59.4">E13</text>
<text x="177" y="55.6">A11</text>
<text x="177" y="57.5">A10</text>
<text x="67.9" y="65.2">C8</text>
<text x="67.9" y="63.3">C5</text>
<text x="68" y="61.4">E8</text>
<text x="176.9" y="63.3">D14</text>
<text x="176.9" y="61.4">C18</text>
<text x="176.9" y="65.2">C17</text>
<text x="177" y="67.1">E12</text>
<text x="177.1" y="71">F13</text>
<text x="178" y="69.1">A9</text>
<text x="176.9" y="74.9">D16</text>
<text x="177" y="72.9">B15</text>
<text x="177" y="76.8">B14</text>
<text x="176.9" y="80.7">C12</text>
<text x="177" y="78.7">B12</text>
<text x="177" y="82.6">B13</text>
<text x="176.9" y="86.4">C10</text>
<text x="176.9" y="88.4">C11</text>
<text x="178" y="84.5">B9</text>
<text x="34.6" y="122.1">VDD_3V3</text>
<text x="71.2" y="126.7">VDD_3V3</text>
<text x="45.9" y="138.6">1</text>
<text x="45.9" y="140.5">2</text>
<text x="45.9" y="142.4">3</text>
<text x="68.9" y="142.4">6</text>
<text x="68.9" y="140.5">7</text>
<text x="68.9" y="138.6">8</text>
<text x="45.9" y="144.4">4</text>
<text x="57.5" y="149.1" transform="rotate(-90 57.5 149.1)">9</text>
<text x="68.9" y="144.4">5</text>
<text x="61.2" y="165.6">1</text>
<text x="61.2" y="167.6">2</text>
<text x="94.6" y="162.6">VDD_3V3</text>
<text x="61.2" y="169.5">3</text>
<text x="61.2" y="171.4">4</text>
<text x="222" y="173.4">Title</text>
<text x="71.5" y="178">VDD_3V3</text>
<text x="222" y="179.2">Size</text>
<text x="229.7" y="179.2">Document Number</text>
<text x="285.7" y="179.2">Rev</text>
<text x="222" y="185">Date:</text>
<text x="229.7" y="181.1">Artemis Starlite</text>
<text x="232.1" y="185">Sunday, November 26, 2023</text>
<text x="260.6" y="185">Sheet</text>
<text x="270.2" y="185">5</text>
<text x="276.1" y="185">of</text>
<text x="281.8" y="185">19</text>
<text x="285.7" y="181.1">1.0</text>
</g>
<g font-size="1.7" fill="#000080">
<text x="158.3" y="9.4">R46</text>
<text x="158.3" y="11.3">R47</text>
<text x="168" y="9.4">4.7K/0402 B10</text>
<text x="168" y="11.3">4.7K/0402 E11</text>
<text x="182.5" y="7.4">U6-6</text>
<text x="158.3" y="15.2">C72</text>
<text x="158.3" y="13.2">R48</text>
<text x="166" y="15.2">0.1uF/10V/X5R/0402</text>
<text x="168" y="13.2">4.7K/0402</text>
<text x="72.4" y="28.7">U6-5</text>
<text x="71.5" y="69.2">XC7Z020-2CLG400I</text>
<text x="181.5" y="92.4">XC7Z020-2CLG400I</text>
<text x="50.2" y="113.6">R49</text>
<text x="59.9" y="113.6">4.7K/0402</text>
<text x="50.2" y="117.4">R51</text>
<text x="50.2" y="119.4">R52</text>
<text x="50.2" y="115.5">R50</text>
<text x="59.9" y="117.4">4.7K/0402</text>
<text x="59.9" y="119.4">4.7K/0402</text>
<text x="59.9" y="115.5">4.7K/0402</text>
<text x="50.2" y="121.3">R53</text>
<text x="59.9" y="121.3">4.7K/0402</text>
<text x="77.2" y="131">C73</text>
<text x="88.8" y="131">0.1uF/10V/X5R/0402</text>
<text x="48.3" y="132.9">R54</text>
<text x="48.3" y="134.8">R55</text>
<text x="57.9" y="132.9">4.7K/0402</text>
<text x="57.9" y="134.8">4.7K/0402(NC)</text>
<text x="75.3" y="134.8">R56</text>
<text x="85" y="134.8">4.7K/0402(NC)</text>
<text x="61.8" y="150.3">U7</text>
<text x="65.7" y="150.3">W25Q128JVSIQ</text>
<text x="71.5" y="161.8">R57</text>
<text x="83" y="161.8">4.7K/0402</text>
<text x="52.2" y="163.8">J1</text>
<text x="56" y="163.8">SIP4-2.54</text>
<text x="73.4" y="165.7">R58</text>
<text x="83" y="165.7">4.7K/0402</text>
<text x="73.4" y="169.6">R59</text>
<text x="73.4" y="171.5">R60</text>
<text x="83" y="169.6">4.7K/0402</text>
<text x="83" y="171.5">4.7K/0402</text>
</g>
<g font-size="1.7" fill="#004080">
<text x="182.5" y="10.5">PS_SRST_B_501</text>
<text x="182.5" y="12.4">PS_MIO_VREF_501</text>
<text x="182.5" y="20.1">PS_MIO17_501</text>
<text x="182.5" y="18.2">PS_MIO16_501</text>
<text x="182.5" y="22.1">PS_MIO18_501</text>
<text x="182.5" y="24">PS_MIO19_501</text>
<text x="182.5" y="27.9">PS_MIO21_501</text>
<text x="182.5" y="25.9">PS_MIO20_501</text>
<text x="182.5" y="29.8">PS_MIO22_501</text>
<text x="72.4" y="31.7">PS_CLK_500</text>
<text x="72.4" y="33.7">PS_POR_B_500</text>
<text x="182.5" y="31.7">PS_MIO23_501</text>
<text x="182.5" y="35.6">PS_MIO25_501</text>
<text x="182.5" y="33.7">PS_MIO24_501</text>
<text x="72.4" y="41.4">PS_MIO2_500</text>
<text x="72.4" y="39.4">PS_MIO1_500</text>
<text x="72.4" y="37.5">PS_MIO0_500</text>
<text x="182.5" y="39.4">PS_MIO27_501</text>
<text x="182.5" y="37.5">PS_MIO26_501</text>
<text x="182.5" y="41.4">PS_MIO28_501</text>
<text x="72.4" y="47.2">PS_MIO5_500</text>
<text x="72.4" y="45.2">PS_MIO4_500</text>
<text x="72.4" y="43.3">PS_MIO3_500</text>
<text x="182.5" y="43.3">PS_MIO29_501</text>
<text x="182.5" y="47.2">PS_MIO31_501</text>
<text x="182.5" y="45.2">PS_MIO30_501</text>
<text x="72.4" y="53">PS_MIO8_500</text>
<text x="72.4" y="51">PS_MIO7_500</text>
<text x="72.4" y="49.1">PS_MIO6_500</text>
<text x="182.5" y="51">PS_MIO33_501</text>
<text x="182.5" y="49.1">PS_MIO32_501</text>
<text x="182.5" y="53">PS_MIO34_501</text>
<text x="72.4" y="58.7">PS_MIO11_500</text>
<text x="72.4" y="56.8">PS_MIO10_500</text>
<text x="72.4" y="54.9">PS_MIO9_500</text>
<text x="182.5" y="54.9">PS_MIO35_501</text>
<text x="182.5" y="56.8">PS_MIO36_501</text>
<text x="182.5" y="58.7">PS_MIO37_501</text>
<text x="72.4" y="64.5">PS_MIO14_500</text>
<text x="72.4" y="62.6">PS_MIO13_500</text>
<text x="72.4" y="60.7">PS_MIO12_500</text>
<text x="182.5" y="60.7">PS_MIO38_501</text>
<text x="182.5" y="64.5">PS_MIO40_501</text>
<text x="182.5" y="62.6">PS_MIO39_501</text>
<text x="72.4" y="66.5">PS_MIO15_500</text>
<text x="182.5" y="68.4">PS_MIO42_501</text>
<text x="182.5" y="66.5">PS_MIO41_501</text>
<text x="182.5" y="70.3">PS_MIO43_501</text>
<text x="182.5" y="72.3">PS_MIO44_501</text>
<text x="182.5" y="76.1">PS_MIO46_501</text>
<text x="182.5" y="74.2">PS_MIO45_501</text>
<text x="182.5" y="80">PS_MIO48_501</text>
<text x="182.5" y="83.8">PS_MIO50_501</text>
<text x="182.5" y="78">PS_MIO47_501</text>
<text x="182.5" y="81.9">PS_MIO49_501</text>
<text x="182.5" y="87.7">PS_MIO52_501</text>
<text x="182.5" y="85.8">PS_MIO51_501</text>
<text x="182.5" y="89.6">PS_MIO53_501</text>
<text x="49.2" y="139.8">CS</text>
<text x="49.2" y="141.7">DO(IO1)</text>
<text x="49.2" y="143.7">WP(IO2)</text>
<text x="57.8" y="141.7">HOLD(IO3)</text>
<text x="62.9" y="139.8">VCC</text>
<text x="63.2" y="143.7">CLK</text>
<text x="49.2" y="145.6">GND</text>
<text x="58.7" y="145.7" transform="rotate(-90 58.7 145.7)">GND</text>
<text x="61" y="145.6">DI(IO0)</text>
<text x="57.9" y="166.8">1</text>
<text x="57.9" y="168.8">2</text>
<text x="57.9" y="170.7">3</text>
<text x="57.9" y="172.6">4</text>
</g>
<g font-size="1.7" fill="#f00">
<text x="129.7" y="22.1">[15] PS_GPHY_TXD1</text>
<text x="129.7" y="18.2">[15] PS_GPHY_GTX_CLK</text>
<text x="129.7" y="20.2">[15] PS_GPHY_TXD0</text>
<text x="129.7" y="25.9">[15] PS_GPHY_TXD3</text>
<text x="129.7" y="24">[15] PS_GPHY_TXD2</text>
<text x="129.7" y="27.9">[15] PS_GPHY_TX_EN</text>
<text x="129.9" y="29.6">[15] PS_GPHY_RX_CLK</text>
<text x="129.9" y="31.5">[15] PS_GPHY_RXD0</text>
<text x="129.9" y="35.4">[15] PS_GPHY_RXD2</text>
<text x="129.9" y="33.5">[15] PS_GPHY_RXD1</text>
<text x="38.8" y="39.5">[5] QSPI_CS</text>
<text x="39" y="41.2">[5] QSPI_DQ0</text>
<text x="60.2" y="40.2">MIO2</text>
<text x="60.2" y="38.2">MIO1</text>
<text x="129.2" y="41.2">[10] USBPHY_DATA4</text>
<text x="129.9" y="39.3">[15] PS_GPHY_RX_DV</text>
<text x="129.9" y="37.3">[15] PS_GPHY_RXD3</text>
<text x="39" y="47">[5] QSPI_DQ3</text>
<text x="39" y="45">[5] QSPI_DQ2</text>
<text x="39" y="43.1">[5] QSPI_DQ1</text>
<text x="60.2" y="46">MIO5</text>
<text x="60.2" y="47.9">MIO6</text>
<text x="60.2" y="44">MIO4</text>
<text x="60.2" y="42.1">MIO3</text>
<text x="129.2" y="47">[10] USBPHY_NXT</text>
<text x="129.2" y="43.1">[10] USBPHY_DIR</text>
<text x="129.9" y="45.3">[10] USBPHY_STP</text>
<text x="39" y="48.9">[5] QSPI_CLK</text>
<text x="60.2" y="49.8">MIO7</text>
<text x="60.2" y="51.8">MIO8</text>
<text x="129.2" y="48.9">[10] USBPHY_DATA0</text>
<text x="129.2" y="50.8">[10] USBPHY_DATA1</text>
<text x="129.2" y="52.8">[10] USBPHY_DATA2</text>
<text x="41.3" y="58.8">[9] UART0_TX</text>
<text x="41.5" y="56.6">[9] UART0_RX</text>
<text x="60.2" y="55.6">MIO10</text>
<text x="60.2" y="57.5">MIO11</text>
<text x="129.2" y="54.7">[10] USBPHY_DATA3</text>
<text x="129.2" y="58.6">[10] USBPHY_DATA5</text>
<text x="129.2" y="56.6">[10] USBPHY_CLKOUT</text>
<text x="129.2" y="60.5">[10] USBPHY_DATA6</text>
<text x="129.2" y="62.4">[10] USBPHY_DATA7</text>
<text x="129.7" y="64.6">[11] FPGA_SD_CLK</text>
<text x="129.9" y="70.1">[11] FPGA_SD_DATA1</text>
<text x="129.9" y="68.2">[11] FPGA_SD_DATA0</text>
<text x="129.9" y="66.3">[11] FPGA_SD_CMD</text>
<text x="127.8" y="76.2">[10] USBPHY_nRSET</text>
<text x="129.9" y="74">[11] FPGA_SD_DATA3</text>
<text x="129.9" y="72.1">[11] FPGA_SD_DATA2</text>
<text x="129.7" y="87.7">[15] PS_GPHY_MDC</text>
<text x="129.9" y="89.4">[15] PS_GPHY_MDIO</text>
<text x="77.6" y="113.5">MIO2</text>
<text x="77.6" y="117.4">MIO6</text>
<text x="77.6" y="115.4">MIO3</text>
<text x="77.6" y="119.3">MIO7</text>
<text x="77.6" y="121.2">MIO8</text>
<text x="12" y="143.5">[5] QSPI_DQ2</text>
<text x="12" y="141.6">[5] QSPI_DQ1</text>
<text x="15.1" y="139.7">[5] QSPI_CS</text>
<text x="29.3" y="138.2">QSPI_CS</text>
<text x="29.3" y="140.1">QSPI_DQ1</text>
<text x="29.3" y="142.1">QSPI_DQ2</text>
<text x="79.5" y="140.1">QSPI_DQ3</text>
<text x="79.5" y="144">QSPI_DQ0</text>
<text x="79.5" y="142.1">QSPI_CLK</text>
<text x="99.4" y="143.5">QSPI_CLK</text>
<text x="99.8" y="141.6">QSPI_DQ3 [5]</text>
<text x="109.1" y="143.5">[5]</text>
<text x="99.8" y="145.5">QSPI_DQ0 [5]</text>
<text x="93" y="165.6">MIO5</text>
<text x="93" y="169.5">MIO4</text>
</g>
<g font-size="1.7" fill="#0000a0">
<text x="32.4" y="33.5">[4] nGRST</text>
<text x="32.4" y="31.5">[4] PS_CLK_33d33M</text>
</g>
<g font-size="1.4">
<text x="30.9" y="1.4">5</text>
<text x="88.8" y="1.4">4</text>
<text x="146.7" y="1.4">3</text>
<text x="204.6" y="1.4">2</text>
<text x="262.6" y="1.4">1</text>
<text x=".5" y="26.1">D</text>
<text x="292" y="26.1">D</text>
<text x=".5" y="71.9">C</text>
<text x="292" y="71.9">C</text>
<text x=".5" y="117.8">B</text>
<text x="292" y="117.8">B</text>
<text x=".5" y="163.6">A</text>
<text x="292" y="163.6">A</text>
<text x="30.9" y="186.8">5</text>
<text x="88.8" y="186.8">4</text>
<text x="146.7" y="186.8">3</text>
<text x="204.6" y="186.8">2</text>
<text x="262.6" y="186.8">1</text>
</g>
<text font-size="1.3" x="229.7" y="182.7">Artemis Karia</text>
</svg>
